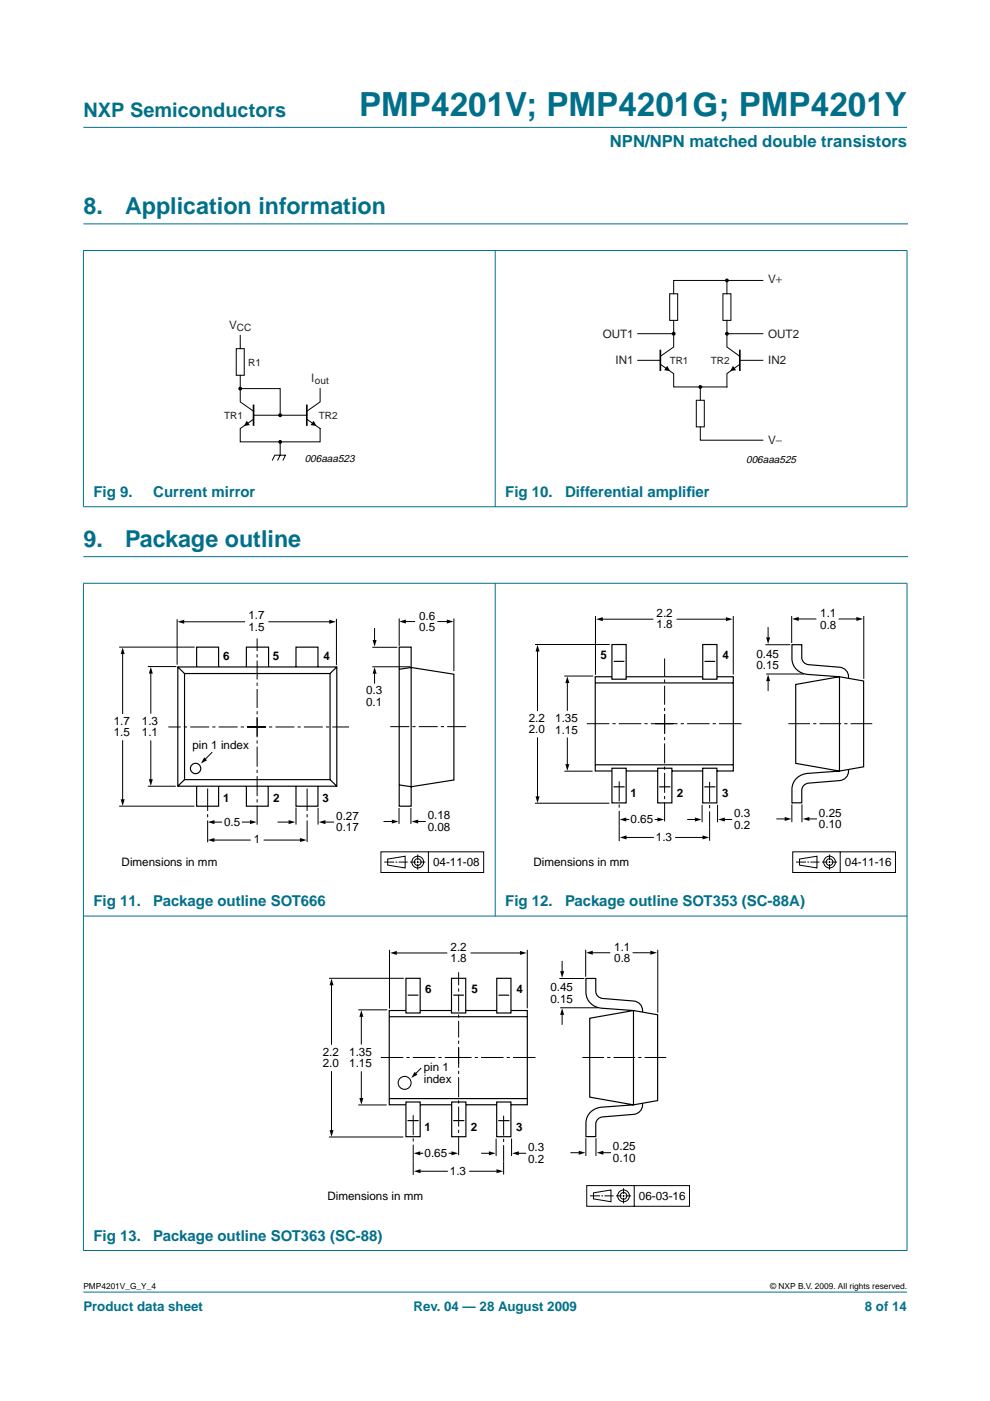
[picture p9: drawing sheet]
<svg xmlns="http://www.w3.org/2000/svg" width="210mm" height="297mm" viewBox="0 0 210 297" stroke-linecap="round" stroke-linejoin="round" font-family="sans-serif">
<g fill="#00708a" stroke="#00708a" stroke-width=".21">
<path d="M17.7 273.9h174.6z"/>
<path d="M17.7 27h174.6z"/>
<path d="M17.7 53.2v54.2z"/>
<path d="M105 53.1v54.4z"/>
<path d="M192.3 53.2v54.2z"/>
<path d="M17.6 53.1h174.8z"/>
<path d="M17.6 107.4h174.8z"/>
<path d="M17.7 123.7v141.4z"/>
<path d="M105 123.6v70.7z"/>
<path d="M192.3 123.7v141.4z"/>
<path d="M17.6 123.7h174.8z"/>
<path d="M17.6 194.2h174.8z"/>
<path d="M17.6 265.1h174.8z"/>
</g>
<path d="M17.7 47.5h174.7M17.7 118h174.7" fill="none" stroke="#00708a" stroke-width=".21"/>
<g fill="none" stroke="#000" stroke-width=".21">
<path d="M154.1 59.5v2.8M161.7 59.5h-18.9v2.8M50.1 73.9h1.7v5.7h-1.7zM50.9 71.1v2.8M50.9 79.6v5.6l2.9 2M135.2 70.7h7.6M135.2 76.4h4.8M140 77.2l2.8 2v2.8h11.3v-2.8l2.8-2M142 62.3h1.7v5.6h-1.7zM142.8 67.9v5.7l-2.8 1.9M153.3 62.3h1.7v5.6h-1.7zM154.1 67.9v5.7l2.8 1.9"/>
<path d="M154.1 70.7h7.6M156.9 76.4h4.8M50.9 82.4h8.5v5.6M53.8 88.9l-2.9 2v2.8h17v-2.8l-2.9-2M53.8 88h11.2M57.7 97.6l.6-1.1h2.2l-.5 1.1M59.4 93.7v2.8l-.6 1.1M67.9 82.4v2.8l-2.9 2M147.6 84.9h1.7v5.6h-1.7zM148.5 90.5v2.8h13.2M148.5 82v2.9M25.3 137.2h16"/>
<path d="M26 138.4v13M37.6 131.3v9.6M38.7 131.8h13.3M56.9 131.8h13.2M71.3 131.2v9.8M78.9 137.2h5.3M79.4 133.2v2.8M84.6 131.1v5.8M85.7 131.8h2.3M92.7 131.8h2.3M96.2 131.1v11.2M113.4 136.6h15.9"/>
<path d="M114 137.8v13M126.3 130.6v12.5M127.5 131.3h11M143.4 131.3h10.8M155.5 130.6v12.4M162.3 136.7h5.3M162.9 133v2.4M167.9 130.6v5.7M169 131.2h4.1M177.8 131.2h4M183.1 130.6v13.3M26 157v12.7"/>
<path d="M31.3 141.3h6.1M32 142.5v8.8M32 157v8.5M45 159.5l-1.6 1.6M78.9 141.4h8.1M79.4 142.6v2.4M114 156.3v12.8M119.6 143.3h6.2M120.3 144.5v6.2M120.3 156.4v5.9M162.4 142.9h8.1M162.9 144.1v2.4"/>
<path d="M25.3 170.9h15.9M31.3 166.7h6M45.1 178.1h8.1M45.2 174.3h1.9M51.3 174.3h2M55.9 178.1h8M58.8 174.3h2.7M62.8 171.2v3.6M67.4 171.3v3.5M68.7 174.3h2.1M81.3 174.2h2.1M84.6 171.3v3.4"/>
<path d="M87.1 171.3v3.4M88.4 174.2h1.9M113.4 170.3h15.8M119.6 163.5h6.1M131.3 175.2v3.1M132.5 177.6h6.1M132.5 173.7h.9M138.8 173.7h.9M143.1 177.6h6.1M145.7 173.7h1.9M148.9 170.6v3.7M150.5 175.5v2.8"/>
<path d="M152.1 170.6v3.7M153.4 173.7h1.8M164.6 173.6h2.1M167.9 170.6v3.7M170 170.6v3.7M171.3 173.6h1.9M80.8 180.6h21.7v4.4h-21.7zM81.5 182.8h2.1M82.2 182.1l3.7-.6v2.5l-3.7-.6zM83.9 182.8h.3M84.5 182.8h1.9M87 182.8h1.2"/>
<path d="M88.4 182.8h.3M88.6 181.2v1.2M88.6 182.6v.4M88.6 183.2v1.2M89 182.8h1.2M90.8 180.6v4.4M168.1 180.6h21.8v4.4h-21.8zM168.8 182.8h2.1M169.5 182.1l3.7-.6v2.5l-3.7-.6zM171.2 182.8h.3M171.8 182.8h1.9M174.3 182.8h1.2"/>
<path d="M175.7 182.8h.4M175.9 181.2v1.2M175.9 182.6v.4M175.9 183.2v1.2M176.3 182.8h1.2M178.1 180.6v4.4M69.8 207.4h15.8M70.3 208.6v12.9M76 214.1h6.1M76.6 215.3v6.2M82.6 201.4v12.4M83.8 202h11"/>
<path d="M99.8 202h10.7M111.8 201.4v12.4M118.6 207.5h5.3M118.8 213.7h8M119.2 203.7v2.5M119.2 214.9v2.4M124.2 201.4v5.7M125.3 202h4.1M134.1 202h4.1M139.5 201.4v13.3M70.3 227.1v12.8M76 234.3h6"/>
<path d="M76.6 227.1v6M89.3 226.4l-1.3 1.3M69.8 241.1h15.7M87.6 246v3.1M88.8 248.3h6.2M88.8 244.5h1M95.1 244.5h.9M99.5 248.3h6.1M102 244.5h1.9M105.2 241.4v3.7M106.8 246.3v2.7M108.5 241.4v3.7"/>
<path d="M109.7 244.5h1.9M120.9 244.4h2.1M124.2 241.3v3.8M124.4 251.4h21.8v4.4h-21.8zM125.1 253.5h2.1M125.8 252.9l3.7-.6v2.5l-3.7-.6zM126.4 241.3v3.8M127.5 253.5h.4M127.7 244.4h1.9M128.2 253.5h1.9M130.6 253.5h1.2M132 253.5h.4"/>
<path d="M132.2 251.9v1.2M132.2 253.4v.3M132.2 254v1.1M132.6 253.5h1.2M134.5 251.4v4.4"/>
<circle cx="88.6" cy="182.8" r=".71"/>
<circle cx="88.6" cy="182.8" r="1.24"/>
<circle cx="175.9" cy="182.8" r=".71"/>
<circle cx="175.9" cy="182.8" r="1.24"/>
<circle cx="132.2" cy="253.5" r=".71"/>
<circle cx="132.2" cy="253.5" r="1.24"/>
</g>
<g fill="#000">
<path d="M141.5 77.6l.6 1.1-1.3-.2zM155.4 77.6l.7 .9-1.3 .2zM52.3 89.2l.7 .9-1.3 .2zM66.5 89.2l.6 1.1-1.3-.2zM26 137.3l.4 1.4h-.8zM37.6 131.8l1.5-.4v.8zM69.8 131.4l1.4 .4-1.4 .4zM79 135.7h.8l-.4 1.4zM84.6 131.8l1.5-.4v.8zM94.7 131.4l1.5 .4-1.5 .4zM114 136.7l.4 1.4h-.9zM126.4 131.3l1.4-.5v.9z"/>
<path d="M153.9 130.8l1.4 .5-1.4 .4zM162.4 135.1h.9l-.4 1.5zM167.9 131.2l1.5-.4v.8zM181.6 130.8l1.4 .4-1.4 .4zM32 141.4l.4 1.4h-.8zM79.4 141.4l.4 1.4h-.8zM120.3 143.4l.4 1.4h-.8zM162.9 143l.4 1.4h-.9zM25.6 169.5h.8l-.4 1.4zM31.6 165.2h.8l-.4 1.4zM43.3 160.6l.6 .6-1.3 .7zM44 178.1l1.5-.4v.8z"/>
<path d="M44.1 174.3l1.4-.4v.8zM53 173.9l1.4 .4-1.4 .4zM61.2 173.9l1.4 .4-1.4 .4zM63.6 177.7l1.4 .4-1.4 .4zM67.6 174.3l1.4-.4v.8zM83.1 173.8l1.4 .4-1.4 .4zM87.3 174.2l1.4-.4v.8zM113.5 168.8h.9l-.4 1.5zM119.9 162h.8l-.4 1.4zM131.4 173.7l1.4-.4v.9zM131.4 177.6l1.4-.5v.9zM139.4 173.3l1.4 .4-1.4 .5z"/>
<path d="M147.3 173.3l1.4 .4-1.4 .5zM149 177.1l1.4 .5-1.4 .4zM152.3 173.7l1.4-.4v.9zM166.4 173.2l1.4 .4-1.4 .5zM170.2 173.6l1.4-.4v.9zM70.3 207.5l.4 1.4h-.8zM76.6 214.2l.4 1.4h-.8zM82.7 202l1.4-.4v.9zM110.2 201.6l1.5 .4-1.5 .5zM118.8 205.9h.8l-.4 1.4zM119.2 213.8l.4 1.4h-.8zM124.3 202l1.4-.4v.8z"/>
<path d="M137.9 201.6l1.4 .4-1.4 .4zM69.9 239.6h.8l-.4 1.4zM76.2 232.8h.8l-.4 1.4zM87.9 227.3l.6 .6-1.3 .6zM87.7 244.5l1.4-.4v.8zM87.8 248.3l1.4-.4v.8zM95.7 244.1l1.4 .4-1.4 .4zM103.7 244.1l1.4 .4-1.4 .4zM105.3 247.9l1.4 .4-1.4 .4zM108.6 244.5l1.4-.4v.8zM122.7 244l1.4 .4-1.4 .4zM126.5 244.4l1.4-.4v.8z"/>
</g>
<path d="M140 74.1v4.6M156.9 74.1v4.6M53.8 85.8v4.5M65 85.8v4.5" fill="none" stroke="#000" stroke-width=".35"/>
<g fill="#000" stroke="#000" stroke-width=".25">
<circle cx="154.1" cy="59.5" r=".28"/>
<circle cx="142.8" cy="70.7" r=".28"/>
<circle cx="154.1" cy="70.7" r=".28"/>
<circle cx="50.9" cy="82.4" r=".28"/>
<circle cx="59.4" cy="93.7" r=".28"/>
<circle cx="59.4" cy="88" r=".28"/>
<circle cx="148.5" cy="82" r=".28"/>
</g>
<path d="M19.8 128h83.1v57.3h-83.1zM107.1 128h83.1v57.3h-83.1zM63.5 198.8h83v57.3h-83z" fill="none" stroke="#fff" stroke-width=".21"/>
<path d="M52.4 154.1h21.6M54.5 156.1v-20.7M56.4 154.1h-20.7M98.8 154.1h-16.5M140.9 155.4v-15.8" fill="none" stroke="#000" stroke-width=".21" stroke-dasharray="4 .7 .7 .7" stroke-linecap="butt"/>
<path d="M54.5 152.1v22.7M140.9 151.4v22.8M131.3 165.7v9.5M150.5 165.8v9.7M87.6 236.4v9.6M97.2 222.1v22.8M106.8 236.5v9.8" fill="none" stroke="#000" stroke-width=".21" stroke-dasharray="4.2 .7 .7 .7" stroke-linecap="butt"/>
<path d="M138.9 153.4h18.6M142.7 153.4h-18.4M44 167.2v11.4M65.1 167.2v11.3M95.2 224.2h18.6M99.1 224.2h-18.5" fill="none" stroke="#000" stroke-width=".21" stroke-dasharray="4.8 .7 .7 .7" stroke-linecap="butt"/>
<g fill="none" stroke="#000" stroke-width=".25">
<path d="M84.6 137.2h2.6v33.7h-2.6zM129.7 136.7h3.1v7.3h-3.1zM149 136.7h3v7.3h-3zM37.7 141.4h33.7v25.3h-33.7zM37.7 141.4l1.4 1.4M39.1 142.8h30.9v22.5h-30.9zM41.7 141.4v-4.2h4.6v4.2M56.9 141.3v-4.1h-4.7v4.1M62.8 141.4v-4.2h4.6v4.2M71.4 141.4l-1.4 1.4M84.6 141.9l2.6-.4 9 1.4v22.5l-9 1.4-2.6-.4M126.2 144.8h29.2"/>
<path d="M129.7 143.5h-3.5v20h3.4M130.1 140.2h2.3M132.7 143.5h16.3M149.4 140.2h2.2M152 143.5h3.5v20h-3.5M168.7 145.1l9.3-1.6 5.1 .9v18.2l-5.1 .9-9.3-1.7zM179.9 143.7a2.04 2.04 0 0 0-1.9-2.2l-6.5-.6a1.59 1.59 0 0 1-1.5-1.4v-2.8h-2.1v3a3.5 3.5 0 0 0 3.4 3.3l6.7 .5v20l-6.7 .5a3.5 3.5 0 0 0-3.4 3.3v2.9h2.1v-2.7a1.59 1.59 0 0 1 1.5-1.5l6.5-.5a2.04 2.04 0 0 0 1.9-2.3M39.1 165.3l-1.4 1.4M41.7 166.7v4.2h4.6v-4.2M52.2 166.7v4.2h4.7v-4.2M62.8 166.7v4.2h4.6v-4.2M70 165.3l1.4 1.4"/>
<path d="M126.2 162.2h29.2M129.7 162.9h3.1v7.3h-3.1zM130.1 166.8h2.3M132.8 163.5h6.7M139.4 162.9h3.1v7.3h-3.1zM139.8 166.8h2.3M142.5 163.5h6.5M149 162.9h3v7.3h-3zM149.3 166.8h2.4M167.9 170.2h.1M82.6 215.6h29.1M86 214.3h-3.5v19.9h3.4"/>
<path d="M86.1 207.4h3v7.4h-3zM86.5 211h2.2M89.1 214.3h6.6M95.7 207.4h3v7.4h-3zM96.1 211h2.3M98.7 214.3h6.6M105.3 207.4h3v7.4h-3zM105.7 211h2.3M108.3 214.3h3.5v19.9h-3.5M125 215.9l9.3-1.6 5.1 .9v18.1l-5.1 1-9.3-1.7zM136.2 214.5a2.04 2.04 0 0 0-1.9-2.3l-6.5-.5a1.59 1.59 0 0 1-1.5-1.4v-2.8h-2.1v3a3.5 3.5 0 0 0 3.4 3.3l6.7 .5v20l-6.7 .4a3.5 3.5 0 0 0-3.4 3.3v3h2.1v-2.8a1.59 1.59 0 0 1 1.5-1.4l6.5-.5a2.04 2.04 0 0 0 1.9-2.3M82.6 232.9h29.1"/>
<path d="M86.1 233.6h3v7.4h-3zM86.4 237.6h2.4M89.1 234.2h6.7M95.8 233.6h3v7.4h-3zM96.1 237.6h2.4M98.8 234.2h6.5M105.3 233.6h3v7.4h-3zM105.6 237.6h2.4M124.2 241h.1"/>
<circle cx="41.5" cy="162.9" r="1.1"/>
</g>
<path d="M184.9 153.4h-18.1M141.3 224.2h-18.2" fill="none" stroke="#000" stroke-width=".21" stroke-dasharray="4.6 .7 .7 .7" stroke-linecap="butt"/>
<path d="M97.2 225.5v-19.4" fill="none" stroke="#000" stroke-width=".21" stroke-dasharray="3.5 .7 .7 .7" stroke-linecap="butt"/>
<circle cx="85.8" cy="229.6" r="1.37" fill="none" stroke="#000" stroke-width=".22"/>
<text font-size="7.1" fill="#00708a" x="76.1" y="24.7">PMP4201V; PMP4201G; PMP4201Y</text>
<g font-size="4.9" fill="#00708a">
<text x="17.7" y="45.5">8.</text>
<text x="26.5" y="45.5">Application information</text>
<text x="17.7" y="116">9.</text>
<text x="26.5" y="116">Package outline</text>
</g>
<text font-size="4.2" fill="#00708a" x="17.7" y="24.9">NXP Semiconductors</text>
<text font-size="3.5" fill="#00708a" x="129.3" y="31.1">NPN/NPN matched double transistors</text>
<g font-size="3.2" fill="#00708a">
<text x="19.8" y="105.3">Fig 9.</text>
<text x="32.5" y="105.3">Current mirror</text>
<text x="107.1" y="105.3">Fig 10.</text>
<text x="119.8" y="105.3">Differential amplif</text>
<text x="145.5" y="105.3">ier</text>
<text x="19.8" y="192.1">Fig 11.</text>
<text x="32.5" y="192.1">Package outline SOT666</text>
<text x="107.1" y="192.1">Fig 12.</text>
<text x="119.8" y="192.1">Package outline SOT353 (SC-88A)</text>
<text x="19.8" y="263">Fig 13.</text>
<text x="32.5" y="263">Package outline SOT363 (SC-88)</text>
</g>
<g font-size="2.8" fill="#00708a">
<text x="17.7" y="278">Product data sheet</text>
<text x="87.7" y="278">Rev. 04 — 28 August 2009</text>
<text x="183.4" y="278">8 of 14</text>
</g>
<g font-size="2.5" fill="#231f20">
<text x="162.9" y="60">V+</text>
<text x="48.6" y="69.7">V</text>
<text x="127.8" y="71.6">OUT1</text>
<text x="162.9" y="71.6">OUT2</text>
<text x="130.5" y="77.2">IN1</text>
<text x="162.9" y="77.2">IN2</text>
<text x="66" y="81">l</text>
<text x="162.9" y="94.2">V−</text>
</g>
<g font-size="2.5">
<text x="52.7" y="131.3">1.7</text>
<text x="88.9" y="131.3">0.6</text>
<text x="139.2" y="130.8">2.2</text>
<text x="173.9" y="130.8">1.1</text>
<text x="52.7" y="133.8">1.5</text>
<text x="88.9" y="133.8">0.5</text>
<text x="139.2" y="133.2">1.8</text>
<text x="173.9" y="133.3">0.8</text>
<text x="47.3" y="139.9">6</text>
<text x="57.9" y="139.9">5</text>
<text x="68.6" y="139.9">4</text>
<text x="127.3" y="139.7">5</text>
<text x="153.2" y="139.7">4</text>
<text x="160.4" y="139.4">0.45</text>
<text x="160.4" y="141.9">0.15</text>
<text x="77.6" y="147.2">0.3</text>
<text x="77.6" y="149.7">0.1</text>
<text x="24.1" y="153.7">1.7</text>
<text x="30.1" y="153.7">1.3</text>
<text x="112.1" y="153">2.2</text>
<text x="112.1" y="155.5">2.0</text>
<text x="117.7" y="153.1">1.35</text>
<text x="117.7" y="155.5">1.15</text>
<text x="24.1" y="156.1">1.5</text>
<text x="30.1" y="156.1">1.1</text>
<text x="40.8" y="158.9">pin 1 index</text>
<text x="47.3" y="170.1">1</text>
<text x="57.9" y="170.1">2</text>
<text x="68.4" y="170.1">3</text>
<text x="71.3" y="173.8">0.27</text>
<text x="90.7" y="173.7">0.18</text>
<text x="133.7" y="169.1">1</text>
<text x="143.5" y="169.1">2</text>
<text x="153.1" y="169.1">3</text>
<text x="155.7" y="173.3">0.3</text>
<text x="173.6" y="173.2">0.25</text>
<text x="47.5" y="175.1">0.5</text>
<text x="53.8" y="178.7">1</text>
<text x="71.3" y="176.3">0.17</text>
<text x="90.7" y="176.2">0.08</text>
<text x="133.7" y="174.5">0.65</text>
<text x="139.1" y="178.3">1.3</text>
<text x="155.7" y="175.7">0.2</text>
<text x="173.6" y="175.6">0.10</text>
<text x="25.8" y="183.7">Dimensions in mm</text>
<text x="91.8" y="183.7">04-11-08</text>
<text x="113.1" y="183.7">Dimensions in mm</text>
<text x="179.1" y="183.7">04-11-16</text>
<text x="95.5" y="201.5">2.2</text>
<text x="130.2" y="201.6">1.1</text>
<text x="95.5" y="204">1.8</text>
<text x="130.2" y="204">0.8</text>
<text x="90.1" y="210.5">6</text>
<text x="99.9" y="210.5">5</text>
<text x="109.5" y="210.5">4</text>
<text x="116.7" y="210.2">0.45</text>
<text x="116.7" y="212.7">0.15</text>
<text x="68.4" y="223.8">2.2</text>
<text x="68.4" y="226.3">2.0</text>
<text x="74" y="223.8">1.35</text>
<text x="74" y="226.3">1.15</text>
<text x="89.9" y="227">pin 1</text>
<text x="89.9" y="229.7">index</text>
<text x="90" y="239.8">1</text>
<text x="99.8" y="239.8">2</text>
<text x="109.5" y="239.8">3</text>
<text x="90" y="245.3">0.65</text>
<text x="112" y="244">0.3</text>
<text x="130" y="243.9">0.25</text>
<text x="95.4" y="249.1">1.3</text>
<text x="112" y="246.5">0.2</text>
<text x="130" y="246.4">0.10</text>
<text x="69.4" y="254.4">Dimensions in mm</text>
<text x="135.5" y="254.4">06-03-16</text>
</g>
<g font-size="2.2">
<text x="64.6" y="97.9">006aaa523</text>
<text x="158.2" y="98.1">006aaa525</text>
</g>
<g font-size="2.1" fill="#231f20">
<text x="50.2" y="70.2">CC</text>
<text x="52.6" y="77.6">R1</text>
<text x="142" y="77.2">TR1</text>
<text x="150.7" y="77.2">TR2</text>
<text x="66.8" y="81.5">out</text>
<text x="47.5" y="88.9">TR1</text>
<text x="67.6" y="88.9">TR2</text>
</g>
<g font-size="1.8">
<text x="17.7" y="273.4">PMP4201V_G_Y_4</text>
<text x="163.3" y="273.4">© NXP B.V. 2009. All rights reserved.</text>
</g>
</svg>
